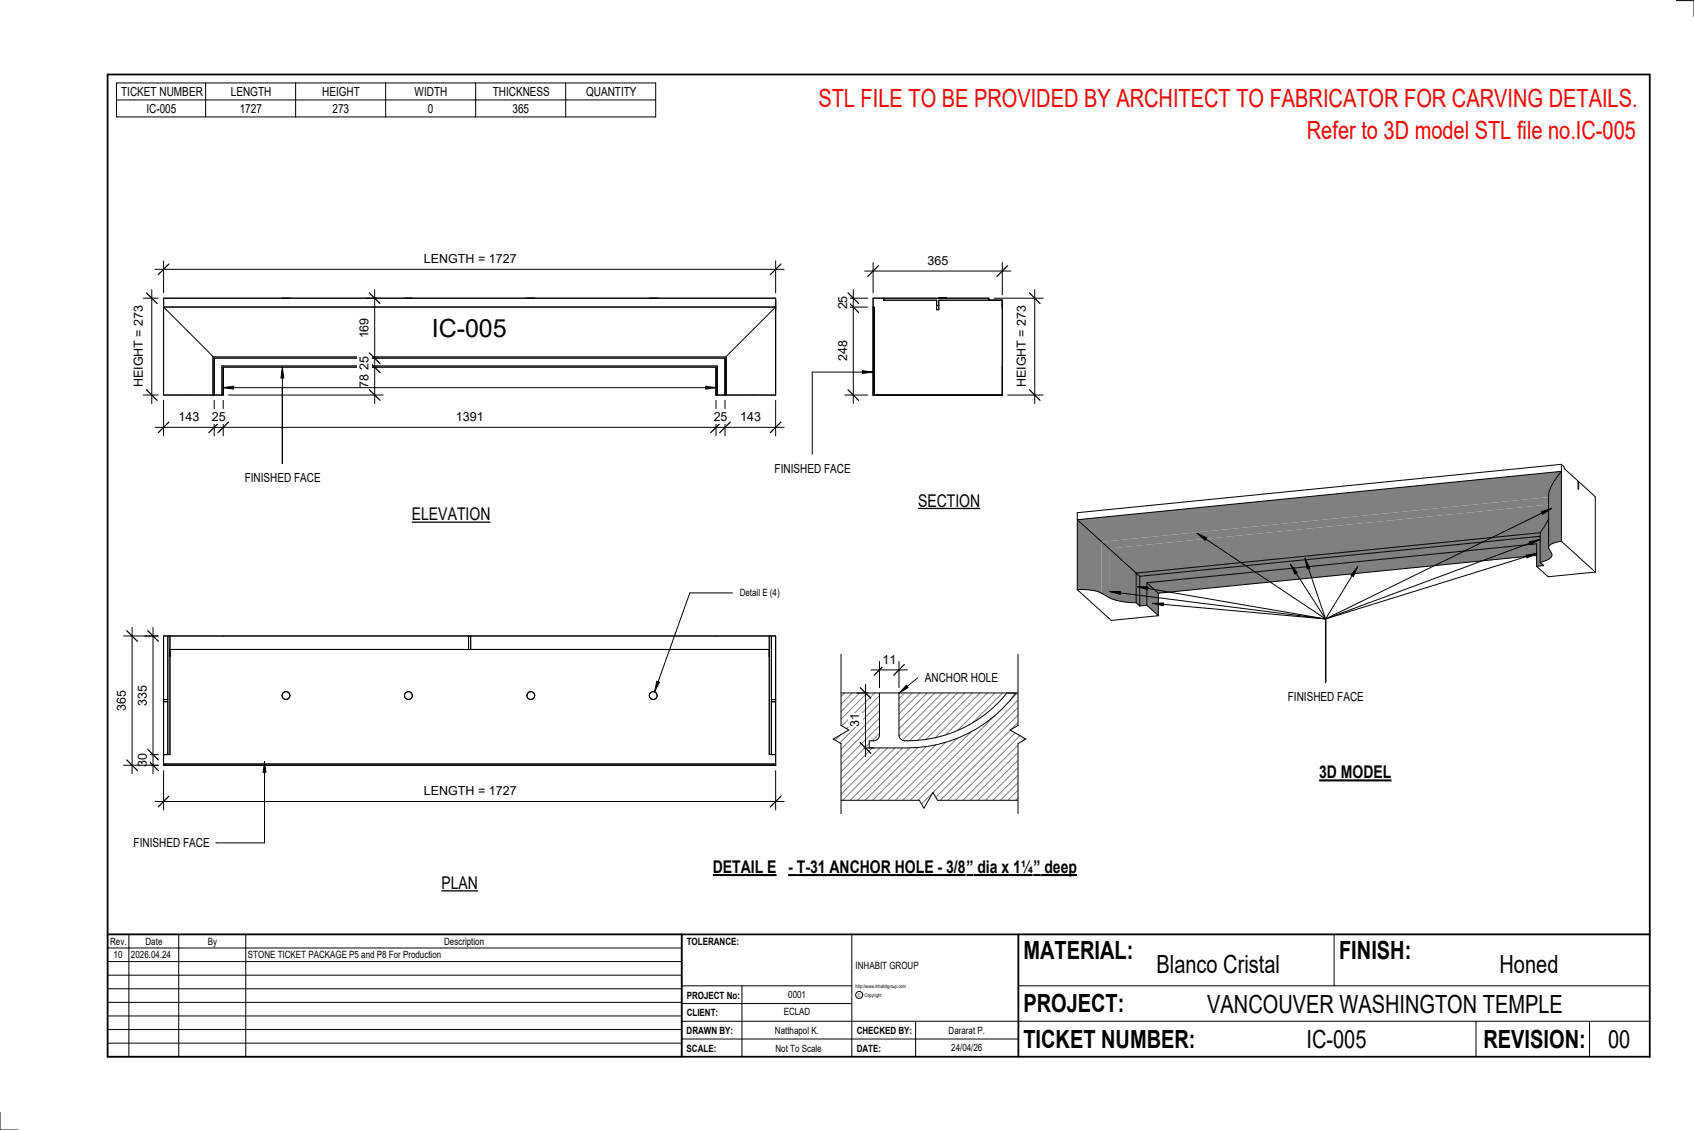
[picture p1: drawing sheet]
<svg xmlns="http://www.w3.org/2000/svg" width="914mm" height="610mm" viewBox="0 0 914 610" stroke-linecap="round" stroke-linejoin="round" font-family="sans-serif">
<g fill="none" stroke="#808080" stroke-width=".54">
<path d="M452 374l-3 3M456 374l-7 7M460 374l-11 11M464 374l-15 15M468 374l-19 19M472 374l-23 23M475 375l-26 26M475 379l-26 26M488 374l-3 3M492 374l-7 7M496 374l-11 11M501 374l-16 15"/>
<path d="M505 374l-20 19M509 374l-24 23M513 374l-26 25M517 374l-26 26M521 374l-26 25M525 374l-25 25M529 374l-24 24M533 374l-23 22M537 374l-20 20M541 374l-16 16M545 374h.1M549 374l-4 4"/>
<path d="M553 374l-62 62M554 377l-59 59M475 383l-26 26M475 387l-26 26M475 392l-26 25M475 396l-4 4M517 398l-38 38M524 395l-41 41M537 386l-50 50M554 381l-55 55M554 385l-51 51M554 389l-47 47"/>
<path d="M554 393l-43 43M554 397l-39 39M469 401l-20 20M471 403l-22 23M475 403l-26 27M479 403l-30 31M483 403l-32 33M487 403l-32 33M491 403l-32 33M495 403l-32 33M500 403l-33 33M505 402l-34 34"/>
<path d="M510 400l-35 36M554 401l-34 35M554 406l-30 30M554 410l-26 26M554 414l-22 22M554 418l-18 18M554 422l-14 14M554 426l-10 10M554 430l-6 6M554 434l-2 2"/>
</g>
<path d="M449 374h105v62h-105zM475 374v23l-2 2-4 1v3a116 116 0 0 0 43-3 73 73 0 0 0 36-26h-4a67 67 0 0 1-57 25l-1-1-1-2v-22" fill="none" stroke="#000" stroke-width=".54"/>
<g fill="#808080">
<path d="M615 311l216-22v14l2 2-4 1v-13l-210 21v13h-4z"/>
<path d="M836 280v15l1 3a3 3 0 0 1-3 5h-3v-16z"/>
<path d="M843 254v38l-5 1-2 2v-29l3-6z"/>
<path d="M582 280l13 12v28l-6-2h-7z"/>
<path d="M595 292l4 4v26l-4-2z"/>
<path d="M599 296l14 13v16l-9-1-5-2z"/>
<path d="M613 309l2 2v16l-2-2z"/>
<path d="M619 314l6 6v12l-6-5z"/>
<path d="M582 280l261-26-5 8-2 4v2l-241 24z"/>
<path d="M595 292l241-24v4l-237 24z"/>
<path d="M599 296l237-24v8l-5 7-218 22z"/>
<path d="M613 309l218-22v2l-216 22z"/>
<path d="M619 314l210-21v7l-204 20z"/>
</g>
<g fill="none" stroke="#000" stroke-width=".54">
<path d="M843 250v42M843 250l1 2v1l8 7v4v-4M843 250l-261 27v41M852 260l9 8v41M852 260h.1M836 280l-5 7M829 300l-204 20M831 289l-216 22M831 287v16M831 287l-218 22M836 295v-29l2-5 5-7-261 26 31 29M843 292l-4 1-3 1v2l2 3-1 1-2 2-4 1"/>
<path d="M843 292l18 17M582 318l9 1 11 5 11 1M582 318l18 17 25-3M613 309v16M613 309l2 2M615 311v16M619 314v13M619 314l6 6M829 306l7 5 25-2M829 306v-13l-210 21M831 303l2 2-4 1M613 325l2 2"/>
<path d="M619 327l6 5M619 327h-4M625 320v12"/>
</g>
<path d="M471 166h1v47h-1z" fill="#7c7c7c"/>
<path d="M471 166h1v47M477 161v1h29v5h1v-5h34v51h-70M506 165h1M507 161h2zM509 161h2zM534 162v-1h-63v52M471 213h13M494 213h16" fill="none" stroke="#000" stroke-width=".54"/>
<path d="M115 193v20h1v-20h275v20h1v-20zM120 197v16v-15h266v15h1v-16z" fill="#7c7c7c"/>
<path d="M152 161h4M218 161h5M284 161h5M351 161h4M115 193l-27-27h331l-27 27M88 213h13M88 213h32v-15h266v15h33M88 213v-52h331v52M102 213h14v-20h275v20h13M115 213v-20h277v20M120 213v-16h267v16M406 213h13" fill="none" stroke="#000" stroke-width=".54"/>
<path d="M88 412h331v1h-331z" fill="#7c7c7c"/>
<g fill="none" stroke="#000" stroke-width=".54">
<path d="M88 343h331v70h-331zM91 343v64M92 343v64h-4M92 350h323M253 343v7M254 343v7M415 343v64h4M416 343v64M88 377h3M88 379h3M416 377h3M416 379h3"/>
<path d="M88 412h331"/>
<circle cx="154" cy="375" r="2.1"/>
<circle cx="220" cy="375" r="2.1"/>
<circle cx="287" cy="375" r="2.1"/>
<circle cx="353" cy="375" r="2.1"/>
</g>
<path d="M385 462h34v11h-34z" fill="#fff"/>
<path d="M385 472h34" fill="none" stroke="#000" stroke-width="1.1" stroke-linecap="butt"/>
<g fill="#fff">
<path d="M425 462h97v11h-97z"/>
<path d="M522 462h3v11h-3z"/>
<path d="M525 462h33v11h-33z"/>
<path d="M558 462h4v11h-4z"/>
<path d="M562 462h20v11h-20z"/>
</g>
<path d="M425 472h96M522 472h35M558 472h23" fill="none" stroke="#000" stroke-width="1.1" stroke-linecap="butt"/>
<path d="M449 432h47l3 4 5-9 2 5h48v6h-105z" fill="#fff"/>
<path d="M449 432h47l3 4 5-9 2 5h48" fill="none" stroke="#000" stroke-width=".54"/>
<path d="M447 353h7v38l4 3-8 5 4 2v38h-7z" fill="#fff"/>
<path d="M454 353v38l4 3-8 5 4 2v38" fill="none" stroke="#000" stroke-width=".54"/>
<path d="M550 353h6v86h-6v-38l4-2-9-5 5-3z" fill="#fff"/>
<path d="M550 353v38l-5 3 9 5-4 2v38M489 370l1 1-5 3zM495 366l-10 8" fill="none" stroke="#000" stroke-width=".54"/>
<path d="M489 370l1 1-5 3z" fill="#000"/>
<path d="M499 362h39v8h-39z" fill="#fff"/>
<path d="M475 357v14M485 357v14M470 361h20" fill="none" stroke="#000" stroke-width=".54"/>
<path d="M478 359l-6 5M488 359l-6 5" fill="none" stroke="#000" stroke-width=".67"/>
<path d="M476 352h8v8h-8z" fill="#fff"/>
<path d="M463 374h5M467 369v39M466 403h6" fill="none" stroke="#000" stroke-width=".54"/>
<path d="M464 371l6 6M464 401l6 5" fill="none" stroke="#000" stroke-width=".67"/>
<path d="M458 385h7v7h-7z" fill="#fff"/>
<path d="M461 156v62M456 161h12M456 166h12M456 213h12" fill="none" stroke="#000" stroke-width=".54"/>
<path d="M458 158l5 6M458 163l5 6M458 210l5 6" fill="none" stroke="#000" stroke-width=".67"/>
<g fill="#fff">
<path d="M451 184h8v11h-8z"/>
<path d="M451 160h8v7h-8z"/>
</g>
<path d="M559 156v62M537 161h26M544 213h19" fill="none" stroke="#000" stroke-width=".54"/>
<path d="M556 158l5 6M556 210l5 6" fill="none" stroke="#000" stroke-width=".67"/>
<path d="M548 165h7v44h-7z" fill="#fff"/>
<path d="M467 146h79M471 142v16M541 142v17" fill="none" stroke="#000" stroke-width=".54"/>
<path d="M474 143l-6 6M544 143l-6 6" fill="none" stroke="#000" stroke-width=".67"/>
<g fill="#fff">
<path d="M501 137h11v7h-11z"/>
<path d="M233 170h41v15h-41z"/>
</g>
<path d="M84 145h339M88 141v17M419 141v17" fill="none" stroke="#000" stroke-width=".54"/>
<path d="M91 142l-6 6M422 142l-6 6" fill="none" stroke="#000" stroke-width=".67"/>
<path d="M229 136h49v7h-49z" fill="#fff"/>
<path d="M202 156v62M198 161h5M198 198h5M198 193h5M123 213h84" fill="none" stroke="#000" stroke-width=".54"/>
<path d="M199 158l6 6M199 195l6 6M199 190l6 6M199 210l6 6" fill="none" stroke="#000" stroke-width=".67"/>
<g fill="#fff">
<path d="M193 172h7v11h-7z"/>
<path d="M193 192h7v7h-7z"/>
<path d="M193 202h7v7h-7z"/>
</g>
<path d="M82 156v62M77 161h8M77 213h8" fill="none" stroke="#000" stroke-width=".54"/>
<path d="M79 158l6 6M79 210l6 6" fill="none" stroke="#000" stroke-width=".67"/>
<path d="M71 165h8v44h-8z" fill="#fff"/>
<path d="M88 216v19M116 216v19M120 216v19M386 216v19M391 216v19M419 216v19M84 231h339" fill="none" stroke="#000" stroke-width=".54"/>
<path d="M91 228l-6 5M118 228l-5 5M123 228l-5 5M389 228l-5 5M394 228l-6 5M422 228l-6 5" fill="none" stroke="#000" stroke-width=".67"/>
<g fill="#fff">
<path d="M96 221h11v8h-11z"/>
<path d="M114 221h8v8h-8z"/>
<path d="M246 221h15v8h-15z"/>
<path d="M385 221h8v8h-8z"/>
<path d="M400 221h11v8h-11z"/>
</g>
<path d="M83 339v78M78 343h7M78 413h7M78 407h7" fill="none" stroke="#000" stroke-width=".54"/>
<path d="M80 340l5 6M80 410l5 6M80 404l5 6" fill="none" stroke="#000" stroke-width=".67"/>
<g fill="#fff">
<path d="M73 370h8v11h-8z"/>
<path d="M73 406h8v8h-8z"/>
</g>
<path d="M71 339v78M67 343h18M67 413h18" fill="none" stroke="#000" stroke-width=".54"/>
<path d="M68 340l6 6M68 410l6 6" fill="none" stroke="#000" stroke-width=".67"/>
<path d="M62 372h7v11h-7z" fill="#fff"/>
<path d="M88 416v21M419 416v21M84 432h339" fill="none" stroke="#000" stroke-width=".54"/>
<path d="M91 430l-6 5M422 430l-6 5" fill="none" stroke="#000" stroke-width=".67"/>
<path d="M229 423h49v8h-49z" fill="#fff"/>
<g fill="none" stroke="#000" stroke-width=".54">
<path d="M905 0h9v9M460 504v66M720 504v28M891 504h-341v37M368 532h92M401 532v38M550 532h341M368 551h523M368 541h92M494 551v19M797 551v19M858 551v19"/>
<path d="M368 561h182M0 600v10h10"/>
<circle cx="464" cy="537" r="1.9"/>
</g>
<path d="M58 40h833v530h-833zM58 504h833M368 504v66M550 504v66" fill="none" stroke="#000" stroke-width=".96"/>
<g fill="#fff">
<path d="M652 534h192v15h-192z"/>
<path d="M513 562h17v6h-17z"/>
<path d="M425 533h10v6h-10z"/>
<path d="M423 543h15v6h-15z"/>
<path d="M418 553h24v6h-24z"/>
<path d="M624 513h68v15h-68z"/>
<path d="M809 513h33v15h-33z"/>
<path d="M512 553h20v6h-20z"/>
<path d="M705 553h33v15h-33z"/>
<path d="M442 45h443v16h-443z"/>
<path d="M868 553h12v15h-12z"/>
<path d="M61 512h5v6h-5z"/>
</g>
<path d="M58 504h310v66h-310zM58 519h310M58 511h310M70 504v66M96 504v66M133 504v66M58 533h310M58 526h310M58 555h310M58 548h310M58 541h310M58 563h310" fill="none" stroke="#000" stroke-width=".54"/>
<path d="M238 471h20v11h-20z" fill="#fff"/>
<path d="M238 481h20" fill="none" stroke="#000" stroke-width=".69" stroke-linecap="butt"/>
<path d="M712 411h39v11h-39z" fill="#fff"/>
<path d="M712 421h39" fill="none" stroke="#000" stroke-width="1.1" stroke-linecap="butt"/>
<path d="M705 63h180v15h-180z" fill="#fff"/>
<path d="M143 411l1 6h-2zM143 411v44h-26" fill="none" stroke="#000" stroke-width=".54"/>
<path d="M143 411l1 6h-2z" fill="#000"/>
<g fill="#fff">
<path d="M72 451h41v8h-41z"/>
<path d="M222 272h43v11h-43z"/>
</g>
<path d="M222 282h43" fill="none" stroke="#000" stroke-width=".69" stroke-linecap="butt"/>
<path d="M496 265h33v10h-33z" fill="#fff"/>
<path d="M496 274h33" fill="none" stroke="#000" stroke-width=".69" stroke-linecap="butt"/>
<g fill="none" stroke="#000" stroke-width=".54">
<path d="M63 45h291v18h-291zM63 54h291M111 45v18M160 45v18M208 45v18M257 45v18M305 45v18M832 276l6-2-5 3zM838 274l-122 60M646 288l5 2-1 1zM646 288l70 46M824 300l5-1-5 2z"/>
<path d="M826 292l5-1-5 3zM829 299l-113 35M831 291l-115 43M599 319h6v2zM599 319l117 15M614 316l6 1-1 1zM614 316l102 18M697 304l3 5-1 1zM697 304l19 30M704 301l3 6h-1zM704 301l12 33M733 306l-2 5-2-1z"/>
<path d="M733 306l-17 28M622 326l6-1v2zM622 326l94 8M716 334v34"/>
</g>
<path d="M832 276l6-2-5 3zM646 288l5 2-1 1zM824 300l5-1-5 2zM826 292l5-1-5 3zM599 319h6v2zM614 316l6 1-1 1zM697 304l3 5-1 1zM704 301l3 6h-1zM733 306l-2 5-2-1zM622 326l6-1v2z" fill="#000"/>
<path d="M695 372h41v7h-41z" fill="#fff"/>
<path d="M152 198l1 6h-1zM120 209l6-1v2zM381 208l6 1-6 1z" fill="#000"/>
<path d="M152 198l1 6h-1zM152 198v52M120 209l6-1v2zM120 209h267M381 208l6 1-6 1z" fill="none" stroke="#000" stroke-width=".54"/>
<path d="M132 254h41v8h-41z" fill="#fff"/>
<path d="M465 200l6 1h-6z" fill="#000"/>
<path d="M465 200l6 1h-6zM471 201h-33v44" fill="none" stroke="#000" stroke-width=".54"/>
<path d="M418 249h41v7h-41z" fill="#fff"/>
<path d="M355 368h1l-3 5z" fill="#000"/>
<path d="M395 320h-23l-19 53M355 368h1l-3 5z" fill="none" stroke="#000" stroke-width=".54"/>
<g font-size="13.5" fill="#f00">
<text x="442" y="58">STL FILE TO BE PROVIDED BY ARCHITECT TO FABRICATOR FOR CARVING DETAILS.</text>
<text x="705" y="75">Refer to 3D model STL file no.IC-005</text>
</g>
<g font-size="13.5">
<text x="233" y="182">IC-005</text>
<text x="552" y="517">MATERIAL:</text>
<text x="723" y="517">FINISH:</text>
<text x="624" y="525">Blanco Cristal</text>
<text x="809" y="525">Honed</text>
<text x="552" y="546">PROJECT:</text>
<text x="652" y="546">VANCOUVER WASHINGTON TEMPLE</text>
<text x="552" y="565">TICKET NUMBER:</text>
<text x="705" y="565">IC-005</text>
<text x="801" y="565">REVISION:</text>
<text x="868" y="565">00</text>
</g>
<g font-size="9.4">
<text x="496" y="273">SECTION</text>
<text x="222" y="281">ELEVATION</text>
<text x="712" y="420">3D MODEL</text>
<text x="385" y="471">DETAIL E</text>
<text x="425" y="471">- T-31 ANCHOR HOLE - 3/8</text>
<text x="522" y="471">”</text>
<text x="528" y="471">dia x 1¼</text>
<text x="558" y="471">”</text>
<text x="564" y="471">deep</text>
<text x="238" y="480">PLAN</text>
</g>
<g font-size="6.7">
<text x="65" y="52">TICKET NUMBER</text>
<text x="125" y="52">LENGTH</text>
<text x="174" y="52">HEIGHT</text>
<text x="224" y="52">WIDTH</text>
<text x="266" y="52">THICKNESS</text>
<text x="316" y="52">QUANTITY</text>
<text x="79" y="61">IC-005</text>
<text x="129" y="61">1727</text>
<text x="179" y="61">273</text>
<text x="231" y="61">0</text>
<text x="277" y="61">365</text>
<text x="229" y="142">LENGTH = 1727</text>
<text x="501" y="143">365</text>
<text x="457" y="167" transform="rotate(-90 457 167)">25</text>
<text x="199" y="183" transform="rotate(-90 199 183)">169</text>
<text x="457" y="195" transform="rotate(-90 457 195)">248</text>
<text x="199" y="199" transform="rotate(-90 199 199)">25</text>
<text x="77" y="209" transform="rotate(-90 77 209)">HEIGHT = 273</text>
<text x="199" y="209" transform="rotate(-90 199 209)">78</text>
<text x="554" y="209" transform="rotate(-90 554 209)">HEIGHT = 273</text>
<text x="96" y="227">143</text>
<text x="114" y="227">25</text>
<text x="246" y="227">1391</text>
<text x="385" y="227">25</text>
<text x="400" y="227">143</text>
<text x="418" y="255">FINISHED FACE</text>
<text x="132" y="260">FINISHED FACE</text>
<text x="476" y="358">11</text>
<text x="499" y="368">ANCHOR HOLE</text>
<text x="695" y="378">FINISHED FACE</text>
<text x="68" y="383" transform="rotate(-90 68 383)">365</text>
<text x="79" y="381" transform="rotate(-90 79 381)">335</text>
<text x="464" y="392" transform="rotate(-90 464 392)">31</text>
<text x="79" y="414" transform="rotate(-90 79 414)">30</text>
<text x="229" y="429">LENGTH = 1727</text>
<text x="72" y="457">FINISHED FACE</text>
</g>
<g font-size="5.4">
<text x="399" y="322">Detail E (4)</text>
<text x="59" y="510">Rev.</text>
<text x="79" y="510">Date</text>
<text x="112" y="510">By</text>
<text x="240" y="510">Description</text>
<text x="371" y="510">TOLERANCE:</text>
<text x="61" y="517">10</text>
<text x="71" y="517">2026.04.24</text>
<text x="134" y="517">STONE TICKET PACKAGE P5 and P8 For Production</text>
<text x="462" y="523">INHABIT GROUP</text>
<text x="371" y="539">PROJECT No:</text>
<text x="425" y="538">0001</text>
<text x="371" y="548">CLIENT:</text>
<text x="423" y="548">ECLAD</text>
<text x="371" y="558">DRAWN BY:</text>
<text x="418" y="558">Natthapol K.</text>
<text x="462" y="558">CHECKED BY:</text>
<text x="512" y="558">Dararat P.</text>
<text x="371" y="567">SCALE:</text>
<text x="419" y="567">Not To Scale</text>
<text x="462" y="567">DATE:</text>
<text x="513" y="567">24/04/26</text>
</g>
<g font-size="2.7">
<text x="462" y="533">http://www.inhabitgroup.com</text>
<text x="463" y="538">C</text>
<text x="467" y="538">Copyright</text>
</g>
</svg>
